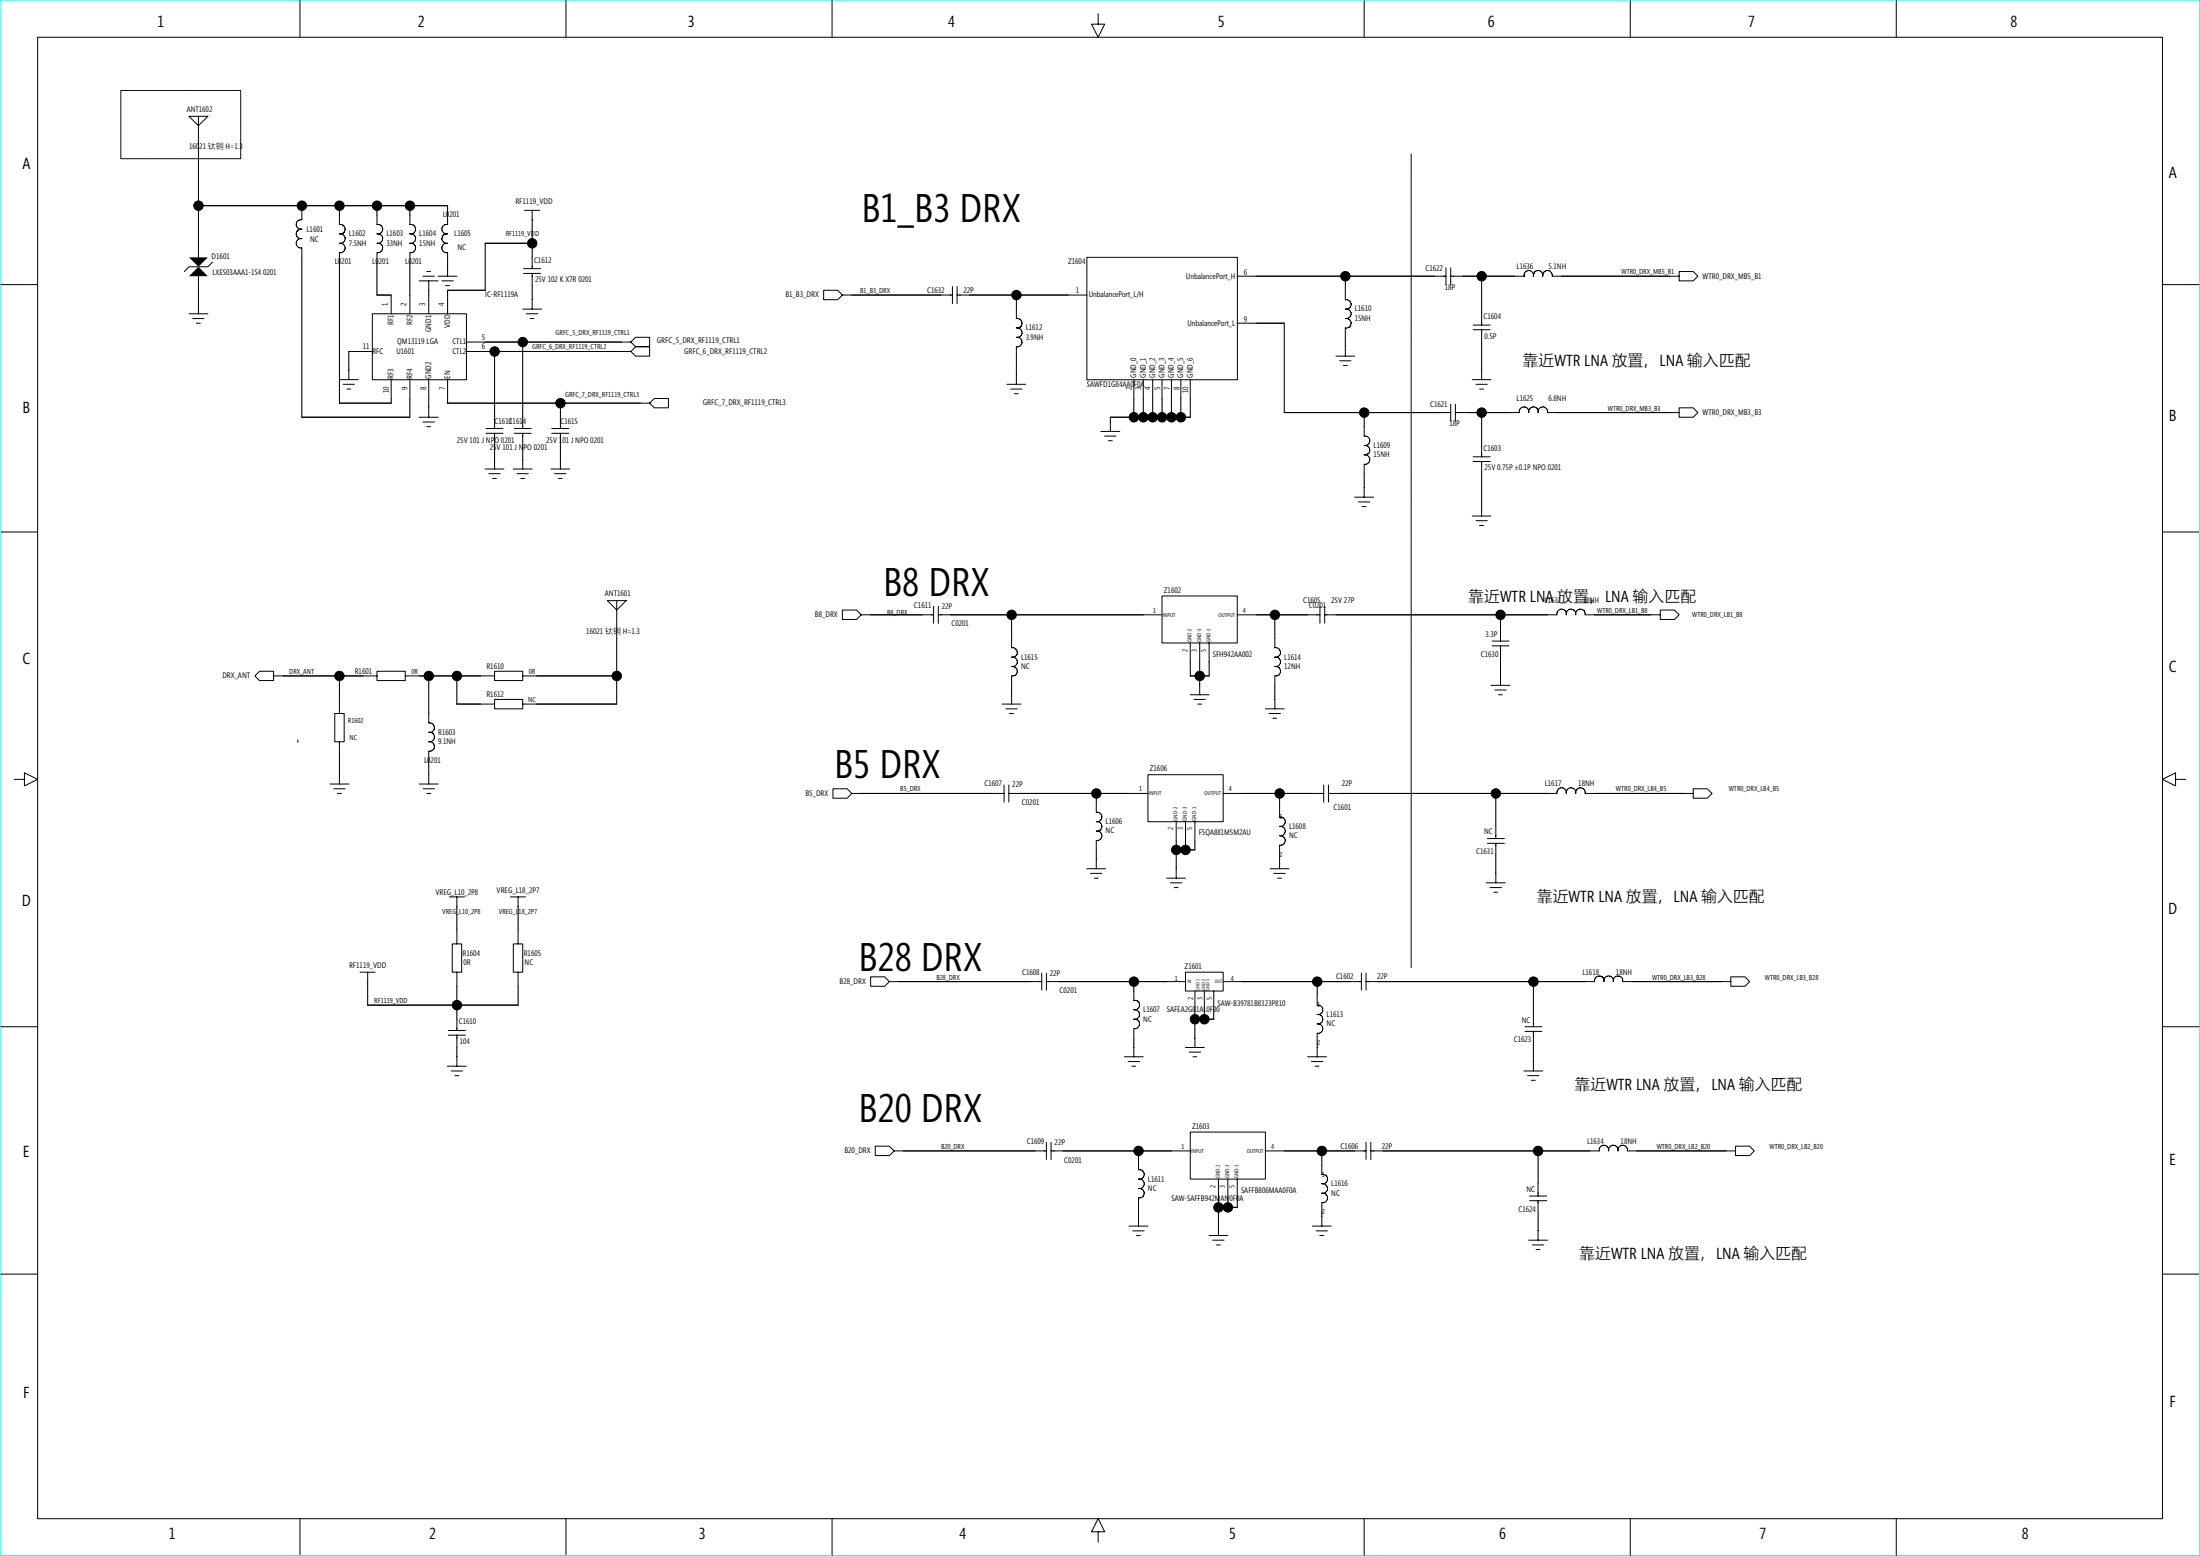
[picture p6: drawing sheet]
<svg xmlns="http://www.w3.org/2000/svg" width="420mm" height="297mm" viewBox="0 0 420 297" stroke-linecap="round" stroke-linejoin="round" font-family="sans-serif">
<path d="M.2 0h419.9v296.9h-419.9z" fill="none" stroke="#0ff" stroke-width=".19"/>
<g fill="none" stroke="#000" stroke-width=".19">
<path d="M7.2 7.1h405.8v282.8h-405.8zM23.1 17.3h22.9v13h-22.9zM57.3 .1v7M108.1 .1v7M158.9 .1v7M209.7 2.6v2h1.3l-1.3 2.5-1.2-2.5h1.2M260.5 .1v7M311.4 .1v7M362.2 .1v7M36.1 22.2h3.6l-1.8 1.8zM37.9 39.3h47.6v3.6M37.9 22.2v26.9"/>
<path d="M57.6 39.3v2.7a.91 .91 0 0 0-1 .9 .91 .91 0 0 0 1 .9M64.8 39.3v3.6M72 39.3v3.6M78.3 39.3v3.6M269.5 29.4v155.3M.2 54.3h7M36.1 59.9h3.6M37.9 52.7v7.2M40.6 50l-.9 .9h-3.6l-.9 .9M57.4 43.7a.92 .92 0 0 0-.8 1.1 .92 .92 0 0 0 1.1 .8M57.5 43.8h.2M57.6 45.6a.9 .9 0 0 0-1 .8 .9 .9 0 0 0 1 .9v32.4"/>
<path d="M64.8 42.8a.92 .92 0 0 1 1.1 .8 .92 .92 0 0 1-.8 1.1M64.8 44.6h.1M64.8 44.6a.92 .92 0 0 1 1.1 .9 .92 .92 0 0 1-1.1 .9 .9 .9 0 0 1 1.1 .9 .9 .9 0 0 1-1.1 .9v28.8M71.1 59.9h18v12.6h-18zM72 42.8a.92 .92 0 0 1 1.1 .9 .92 .92 0 0 1-1.1 .9 .92 .92 0 0 1 1.1 .9 .92 .92 0 0 1-1.1 .9l.6 .1 .5 .7M73.1 47.1l-.1 .5a.86 .86 0 0 1-1 .6v8.1h2.7v3.6M78.3 42.8a.92 .92 0 0 1 1.1 .8 .92 .92 0 0 1-.9 1.1M78.3 44.6h.1M78.3 44.6a.92 .92 0 0 1 1.1 .9 .92 .92 0 0 1-1.1 .9h.1a.94 .94 0 0 1 1 .8M79.4 47.1l-.1 .5a.86 .86 0 0 1-1 .6v11.7M80.1 53.6h3.6M80.8 52.7h2.2"/>
<path d="M81.5 51.8h.7M81.9 53.6v6.3M83.7 52.7h3.6M84.4 53.6h2.2M84.4 47.5l.1 .3a.85 .85 0 0 0 1 .4v4.5M84.4 43.9l.1 .3a.89 .89 0 0 0 1 .4 .91 .91 0 0 0-1.1 .9 .91 .91 0 0 0 1.1 .9 .92 .92 0 0 0-1.1 1.1M85.1 54.5h.7M85.5 42.8l-.5 .1a.92 .92 0 0 0-.6 1.1M92.6 46.4h9M92.7 46.4v9h-7.2v4.5M99.8 59h3.6M100 52.2h3.2"/>
<path d="M100 51.3h3.2M100.2 40.2h2.9M100.5 59.9h2.2M101.6 40.2v11.1M101.6 52.2v6.8M157.3 55.4h2.7l.9 .9-.9 .9h-2.7zM160.9 56.3h21M181.9 54.7v3.3M182.8 56.3h24.8M182.8 54.7v3.3M194.1 56.3v4.5a.9 .9 0 0 1 1.1 .8 .9 .9 0 0 1-.8 1M207.6 49.1h28.7v23.4h-28.7z"/>
<path d="M236.3 52.7h39.9M256.9 57.2a.92 .92 0 0 1 1.1 .9 .92 .92 0 0 1-1.1 .9 .92 .92 0 0 1 1.1 .9 .92 .92 0 0 1-1.1 .9 .91 .91 0 0 1 1.1 .9 .91 .91 0 0 1-1.1 .9M256.9 52.7v4.5M276.2 51.1v3.3M277.1 52.7h14M277.1 51.1v3.3M283 52.7v9.4M320.7 51.8h2.7l.9 .9-.9 .9h-2.7zM320.7 52.7h-24.3a.91 .91 0 0 0-.9-1.1 .91 .91 0 0 0-.9 1.1 .92 .92 0 0 0-.8-1.1 .92 .92 0 0 0-.9 1.1 .92 .92 0 0 0-1-1.1 .92 .92 0 0 0-.8 1.1M413 54.3h7M36.8 60.8h2.2M37.5 61.7h.8"/>
<path d="M57.6 79.7h20.7M64.8 72.5h3.6M65.5 73.4h2.2M66.2 74.3h.8M71.1 67.1h-4.5v5.4M74.7 72.5v4.5h-9.9M78.3 72.5v7.2M80.1 79.7h3.6M81.9 72.5v7.2M85.5 72.5v4.5h38.6M89 67.1h31.5M89 65.3h31.5"/>
<path d="M94.5 67.1v14.7M99.8 65.3v16.5M101.3 60.8h.7M107 77v4.8M121.4 64.4h2.7v1.8h-2.7l-.9-.9zM121.4 66.2h2.7v1.8h-2.7l-.9-.9zM124.1 77l.9-.9h2.7v1.8h-2.7zM192.3 73.4h3.6M193 74.3h2.2M193.7 75.2h.8M194.2 64.4h-.1a.91 .91 0 0 1 1.1 .9 .91 .91 0 0 1-1.1 .9v7.2M194.2 62.6h-.1a.92 .92 0 0 1 1.1 .8 .92 .92 0 0 1-.8 1"/>
<path d="M216.5 72.5v7.2M218.3 72.5v7.2M220.1 72.5v7.2M221.9 72.5v7.2M223.7 72.5v7.2M225.5 72.5v7.2M227.3 72.5v7.2M227.3 79.7h-15.3l.1 2.7M236.3 61.7h9v17.1h31.8M255.1 68h3.6M255.9 68.9h2.1M256.6 69.8h.7"/>
<path d="M256.9 62.6v5.4M260.5 78.8v4.5a.91 .91 0 0 1 1.1 .9 .91 .91 0 0 1-1.1 .8 .91 .91 0 0 1 1.1 .9 .91 .91 0 0 1-1.1 .9 .91 .91 0 0 1 1.1 .9 .91 .91 0 0 1-1.1 .9v6.3M277.1 77.2v3.2M277.9 78.8h12.3M277.9 77.2v3.2M281.2 72.5h3.6M281.3 62.9h3.3M281.3 62.1h3.3M281.9 73.4h2.1M282.6 74.3h.7M283 62.9v9.6M283 78.8v8.4"/>
<path d="M293.7 78.6v.2a.92 .92 0 0 1 .9-1.1 .92 .92 0 0 1 .9 1.1M293.8 78.5a.91 .91 0 0 0-1.1-.8 .91 .91 0 0 0-.7 1.1 .91 .91 0 0 0-.9-1.1 .91 .91 0 0 0-.9 1.1M295.5 78.8h25.2M320.7 77.9h2.7l.9 .9-.9 .9h-2.7zM80.8 80.6h2.2M81.5 81.4h.7M92.6 89.5h3.7M92.8 82.7h3.3M92.8 81.8h3.3M93.4 90.4h2.1M94.1 91.3h.7M94.5 82.7v6.8"/>
<path d="M98 89.5h3.6M98.2 82.7h3.3M98.2 81.8h3.3M98.7 90.4h2.2M99.5 91.3h.7M99.8 82.7v6.8M105.2 89.5h3.6M105.4 82.7h3.2M105.4 81.8h3.2M105.9 90.4h2.2M106.6 91.3h.8M107 82.7v6.8"/>
<path d="M210.2 82.4h3.7M211 83.2h2.1M211.7 84.1h.7M258.7 94.9h3.6M259.4 95.8h2.2M260.1 96.7h.8M281.2 98.5h3.6M281.3 88.1h3.3M281.3 87.2h3.3M281.9 99.4h2.1M283 88.1v10.4M.2 101.6h7"/>
<path d="M116 114.7h3.6l-1.8 1.8-1.8-1.8M117.8 114.6v19.8M160.9 116.5h2.7l.9 .9-.9 .9h-2.7zM164.5 117.4h13.8M178.3 115.7v3.3M179.2 117.4h42.7M179.2 115.7v3.3M193.2 117.4v6.3M221.9 113.8h14.4v8.9h-14.4zM236.3 117.4h15.8M243.5 117.4v6.3M252.1 115.7v3.3"/>
<path d="M253 115.7v3.3M282.6 100.3h.7M286.6 117.4v5M298 116.3h.5a.84 .84 0 0 1 .6 .8M298.1 116.3l-.7 .4v.7h-44.4M299.8 116.3h.3a.88 .88 0 0 1 .8 .8M299.8 116.3l-.6 .4-.1 .7v-.3M301.6 116.3h.3a.88 .88 0 0 1 .8 .8M301.6 116.3l-.6 .4-.1 .7v-.3M302.7 117.4h14.4M302.7 117.1v.3M317.1 116.5h2.7l.9 .9-.9 .9h-2.7z"/>
<path d="M413 101.6h7M49.6 128.1h2.6v1.8h-2.6l-.9-.9zM52.2 129h19.8M63.9 136.2h1.8v5.4h-1.8zM64.8 129v7.2M72 128.1h5.4v1.8h-5.4zM77.4 129h17.1M81.9 129v9M81.9 138a.91 .91 0 0 1 1 .8 .91 .91 0 0 1-.8 1M82.2 139.8h-.3a.91 .91 0 0 1 1.1 .8 .91 .91 0 0 1-.9 1M87.2 134.4h7.3M87.3 129v5.4"/>
<path d="M94.5 128.1h5.3v1.8h-5.3zM94.5 133.5h5.3v1.8h-5.3zM99.8 129h18M99.8 134.4h18M191.4 134.4h3.6M192.1 135.3h2.2M192.8 136.2h.8M193.2 123.6a.92 .92 0 0 1 1.1 .8 .92 .92 0 0 1-.8 1.1M193.2 129v5.4M193.3 125.4h-.1a.92 .92 0 0 1 1.1 .9 .92 .92 0 0 1-1.1 .9 .91 .91 0 0 1 1.1 .9 .91 .91 0 0 1-1.1 .9M227.3 132.6h3.6M227.3 122.7v6.4l3.6-.1v-6.3"/>
<path d="M228 133.5h2.2M228.7 134.4h.8M229.1 122.7v9.9M241.6 135.3h3.7M242.4 136.2h2.1M243.1 137.1h.7M243.4 123.6a.92 .92 0 0 1 1.1 .8 .92 .92 0 0 1-.8 1.1M243.5 129v6.3M243.6 125.4h-.1a.92 .92 0 0 1 1.1 .9 .92 .92 0 0 1-1.1 .9 .91 .91 0 0 1 1 .9 .91 .91 0 0 1-1 .9M284.7 130.8h3.7M285 122.4h3.2M285 123.3h3.2"/>
<path d="M285.5 131.7h2.1M286.2 132.6h.7M286.6 123.3v7.5M2.7 148.8h2v-1.3l2.5 1.3-2.5 1.2v-1.2M56.9 141.2v.5M63 149.7h3.6M63.7 150.6h2.2M64.5 151.5h.7M64.8 141.6v8.1M80.1 149.7h3.6M80.8 150.6h2.2M81.5 151.5h.8"/>
<path d="M81.9 143.4v6.3M81.9 143.4h.3M82.2 141.6h-.3a.91 .91 0 0 1 1.1 .8 .91 .91 0 0 1-.9 1M159.1 150.6h2.7l.9 .9-.9 .9h-2.7zM162.7 151.5h29.1M191.8 149.9v3.2M192.7 151.5h26.6M192.7 149.9v3.2M209.4 151.5v3.6a.9 .9 0 0 1 1 .7 .9 .9 0 0 1-.8 1.1M209.6 158.7h-.2a.9 .9 0 0 1 1 .8 .9 .9 0 0 1-1 .9v5.4M209.6 156.9h-.2a.91 .91 0 0 1 1 .7 .91 .91 0 0 1-.8 1.1M219.2 147.9h14.4v9h-14.4z"/>
<path d="M224.6 156.8v10.8M226.4 156.8v5.5M228.2 156.8v5.5M233.6 151.5h19.2M244.4 156a.92 .92 0 0 1 1.1 .8 .92 .92 0 0 1-1.1 1 .91 .91 0 0 1 1.1 .9 .91 .91 0 0 1-1.1 .9 .91 .91 0 0 1 1.1 .8 .91 .91 0 0 1-1.1 .9v4.5M244.4 151.5v4.5M252.8 149.9v3.2M253.7 151.5h43.7a.91 .91 0 0 1 .8-1.1 .91 .91 0 0 1 .9 1.1 .91 .91 0 0 1 .9-1.1 .91 .91 0 0 1 .9 1.1 .91 .91 0 0 1 .9-1.1 .91 .91 0 0 1 .9 1.1M253.7 149.9v3.2M285.7 151.5v8.6M302.7 151.5h20.7M323.4 150.6h2.7l.9 .9-.9 .9h-2.7z"/>
<path d="M415.5 148.8v-1.3l-2.5 1.3 2.5 1.2v-1.2h2M85.8 171.2h2.9M87.3 171.2v9M97.5 171.2h2.9M98.9 171.2v9M207.5 165.8h3.6M208.3 166.7h2.1M209 167.6h.7M222.8 167.6h3.6M223.5 168.5h2.2M224.2 169.4h.8M224.6 162.2h3.6"/>
<path d="M242.6 165.8h3.6M243.3 166.7h2.2M244 167.6h.7M283.9 168.5h3.6M284 160.1h3.3M284 161h3.3M284.6 169.4h2.2M285.3 170.3h.7M285.7 161v7.5M.2 196h7M68.8 185.6h2.8M70.2 185.6v6.3"/>
<path d="M85.6 197.6h3.3M85.6 196.7h3.3M86.4 180.2h1.8v5.4h-1.8zM87.3 185.6v11.1M87.3 197.6v5.9M98 180.2h1.8v5.4h-1.8zM98.9 185.6v6.3h-28.7M166.3 186.5h2.7l.9 .9-.9 .9h-2.7zM169.8 187.4h29.2M199 185.8v3.2M199.8 185.8v3.2M199.8 187.4h26.6"/>
<path d="M216.5 187.4v3.6a.91 .91 0 0 1 1.1 .9 .91 .91 0 0 1-1.1 .9 .91 .91 0 0 1 1.1 .9 .91 .91 0 0 1-1.1 .9 .91 .91 0 0 1 1.1 .9 .91 .91 0 0 1-1.1 .9M216.5 196.3v5.4M226.4 200h3.6M226.4 185.6h7.2v3.6h-7.2zM228.2 189.2v10.8M230 189.2v5.4M231.8 189.2v5.4h-3.6M233.6 187.4h26.4M251.5 195.5h.2M251.6 187.4v4.5a.91 .91 0 0 1 1 .9 .91 .91 0 0 1-1 .9 .91 .91 0 0 1 1 .7 .91 .91 0 0 1-.8 1.1M251.6 195.5a.91 .91 0 0 1 1 .8 .91 .91 0 0 1-1 .9v4.5M260 185.8v3.2"/>
<path d="M260.9 185.8v3.2M291.2 196h3.3M291.2 196.9h3.3M292.9 187.4v8.6M292.9 196.9v7.5M306.3 187.3v.1a.92 .92 0 0 1 .9-1.1 .92 .92 0 0 1 .9 1.1 .91 .91 0 0 1 .9-1.1 .91 .91 0 0 1 .9 1.1M306.3 187.1a.91 .91 0 0 0-1-.8 .91 .91 0 0 0-.8 1.1h-43.6M309.9 187.4h20.7M330.5 186.5h2.8l.8 .9-.8 .9h-2.8zM413 196h7M85.5 203.5h3.6M86.2 204.4h2.1"/>
<path d="M86.9 205.3h.7M167.2 218.8h2.7l.9 .9-.9 .9h-2.7zM170.7 219.7h29.1M199.8 218.1v3.2M200.7 219.7h26.6M200.7 218.1v3.2M214.7 201.7h3.6M215.4 202.6h2.2M216.2 203.5h.7M217.4 219.7v3.6h.2a.89 .89 0 0 1 .9 .7M227.1 200.9h2.2M227.3 216.1h14.4v9h-14.4z"/>
<path d="M227.8 201.7h.8M241.6 219.7h19.3M249.7 201.7h3.7M250.5 202.6h2.1M251.2 203.5h.7M252.4 219.7v4.5a.9 .9 0 0 1 1.1 .9 .9 .9 0 0 1-1.1 .9 .92 .92 0 0 1 1.1 .8 .92 .92 0 0 1-.8 1M260.9 218.1v3.2M261.8 218.1v3.2M291 204.4h3.6M291.8 205.3h2.1M292.5 206.2h.7M293.7 219.7v8.6"/>
<path d="M306.1 218.6h.3a.92 .92 0 0 1 .8 1.1 .91 .91 0 0 1 .9-1.1 .91 .91 0 0 1 .9 1.1v-.1a.88 .88 0 0 1 .7-1M306.1 218.6l-.6 .5-.1 .6h-43.6M309.7 218.6l.7 .2a.89 .89 0 0 1 .4 .9M310.8 219.7h20.7M331.5 218.8h2.6l.9 .9-.9 .9h-2.6zM215.6 234.1h3.6M216.3 235h2.2M217.1 235.9h.7M217.4 228.7v5.4M217.4 228.7h.3M217.7 226.9h-.3h.2a.95 .95 0 0 1 .9 .7M218.5 224v.5a.89 .89 0 0 1-1.1 .6 .91 .91 0 0 1 1.1 .8 .91 .91 0 0 1-.8 1"/>
<path d="M218.5 227.6v.2a.88 .88 0 0 1-.8 .9M230.9 235.9h3.6M231.6 236.7h2.2M232.3 237.7h.8M232.7 230.5h3.6M232.7 225.1v10.8M234.5 225.1v5.4M236.3 225.1v5.4M250.6 234.1h3.6M251.4 235h2.1M252.1 235.9h.7M252.6 227.8h-.2a.92 .92 0 0 1 1.1 .7"/>
<path d="M253.5 228.5l-.1 .7a.83 .83 0 0 1-1 .4v4.5M291.9 236.7h3.6M292.1 228.3h3.3M292.1 229.2h3.3M292.7 237.7h2.1M293.4 238.5h.7M293.7 229.2v7.5M.2 243.2h7M413 243.2h7M57.3 289.9v7M108.1 289.9v7M158.9 289.9v7"/>
<path d="M209.7 292.4h1.3l-1.3-2.5-1.2 2.5h1.2v2M260.5 289.9v7M311.4 289.9v7M362.2 289.9v7"/>
<circle cx="37.9" cy="39.3" r=".9"/>
<circle cx="57.7" cy="39.3" r=".9"/>
<circle cx="64.8" cy="39.3" r=".9"/>
<circle cx="72" cy="39.3" r=".9"/>
<circle cx="78.3" cy="39.3" r=".9"/>
<circle cx="101.6" cy="46.4" r=".9"/>
<circle cx="194.1" cy="56.3" r=".9"/>
<circle cx="256.9" cy="52.7" r=".9"/>
<circle cx="283" cy="52.7" r=".9"/>
<circle cx="94.5" cy="67.1" r=".9"/>
<circle cx="99.8" cy="65.3" r=".9"/>
<circle cx="107" cy="77" r=".9"/>
<circle cx="216.6" cy="79.7" r=".9"/>
<circle cx="218.4" cy="79.7" r=".9"/>
<circle cx="220.2" cy="79.7" r=".9"/>
<circle cx="221.9" cy="79.7" r=".9"/>
<circle cx="223.7" cy="79.7" r=".9"/>
<circle cx="225.5" cy="79.7" r=".9"/>
<circle cx="260.5" cy="78.8" r=".9"/>
<circle cx="283" cy="78.8" r=".9"/>
<circle cx="193.2" cy="117.4" r=".9"/>
<circle cx="243.5" cy="117.4" r=".9"/>
<circle cx="286.6" cy="117.4" r=".9"/>
<circle cx="64.8" cy="129" r=".9"/>
<circle cx="81.9" cy="129" r=".9"/>
<circle cx="87.3" cy="129" r=".9"/>
<circle cx="117.8" cy="129" r=".9"/>
<circle cx="229.1" cy="129" r=".9"/>
<circle cx="209.4" cy="151.5" r=".9"/>
<circle cx="244.4" cy="151.5" r=".9"/>
<circle cx="285.7" cy="151.5" r=".9"/>
<circle cx="224.6" cy="162.2" r=".9"/>
<circle cx="226.4" cy="162.2" r=".9"/>
<circle cx="87.3" cy="191.9" r=".9"/>
<circle cx="216.6" cy="187.4" r=".9"/>
<circle cx="228.2" cy="194.6" r=".9"/>
<circle cx="230" cy="194.6" r=".9"/>
<circle cx="251.6" cy="187.4" r=".9"/>
<circle cx="292.9" cy="187.4" r=".9"/>
<circle cx="217.4" cy="219.7" r=".9"/>
<circle cx="252.5" cy="219.7" r=".9"/>
<circle cx="293.8" cy="219.7" r=".9"/>
<circle cx="232.7" cy="230.5" r=".9"/>
<circle cx="234.5" cy="230.5" r=".9"/>
</g>
<g fill="#000">
<path d="M57.6 39.3v.9zM64.8 39.3v1.8zM72 39.3v1.8zM78.3 39.3v1.8zM85.5 39.3v1.8zM81.9 55.4v.9zM85.5 50v.9zM85.5 55.4v.9zM66.6 67.1h.9zM74.7 76.1v.9zM81.9 76.1v1.8zM85.5 76.1v.9z"/>
<path d="M92.7 67.1h1.8zM212.1 79.7v.9zM216.5 79.7h1.8zM218.3 79.7h1.8zM220.1 79.7h1.8zM221.9 79.7h1.8zM223.7 79.7h1.8zM225.5 79.7h1.8zM256.9 64.4v1.8zM80.1 129h1.8zM193.2 130.8v1.8zM227.3 129h1.8z"/>
<path d="M229.1 129v1.8zM229.1 129h1.8zM209.4 151.5v1.8zM209.4 162.2v1.8zM224.6 162.2h1.8zM224.6 160.4v1.8zM226.4 160.4v1.8zM226.4 162.2h1.8zM228.2 160.4v1.8zM244.4 163.2v.8zM87.3 200v1.7zM216.5 198.2v1.8z"/>
<path d="M216.5 187.4v1.8zM228.2 192.8v1.8zM228.2 194.6h1.8zM230 194.6h1.8zM230 192.8v1.8zM231.8 192.8v1.8zM251.6 199.1v.9zM217.4 219.7v1.8zM217.4 230.5v1.8zM232.7 230.5h1.8zM232.7 228.7v1.8zM234.5 228.7v1.8z"/>
<path d="M234.5 230.5h1.8zM236.3 228.7v1.8zM252.4 231.4v.9z"/>
</g>
<g fill="#000">
<path d="M36.1 49.1h3.6l-1.8 1.8zM37.9 50.9l1.8 1.8h-3.6z"/>
<circle cx="37.9" cy="39.3" r=".91"/>
<circle cx="57.6" cy="39.3" r=".91"/>
<circle cx="64.8" cy="39.3" r=".91"/>
<circle cx="72" cy="39.3" r=".91"/>
<circle cx="78.3" cy="39.3" r=".91"/>
<circle cx="101.6" cy="46.4" r=".91"/>
<circle cx="194.1" cy="56.3" r=".91"/>
<circle cx="256.9" cy="52.7" r=".91"/>
<circle cx="283" cy="52.7" r=".91"/>
<circle cx="94.5" cy="67.1" r=".91"/>
<circle cx="99.8" cy="65.3" r=".91"/>
<circle cx="107" cy="77" r=".91"/>
<circle cx="216.5" cy="79.7" r=".91"/>
<circle cx="218.3" cy="79.7" r=".91"/>
<circle cx="220.1" cy="79.7" r=".91"/>
<circle cx="221.9" cy="79.7" r=".91"/>
<circle cx="223.7" cy="79.7" r=".91"/>
<circle cx="225.5" cy="79.7" r=".91"/>
<circle cx="260.5" cy="78.8" r=".91"/>
<circle cx="283" cy="78.8" r=".91"/>
<circle cx="193.2" cy="117.4" r=".91"/>
<circle cx="243.5" cy="117.4" r=".91"/>
<circle cx="286.6" cy="117.4" r=".91"/>
<circle cx="64.8" cy="129" r=".91"/>
<circle cx="81.9" cy="129" r=".91"/>
<circle cx="87.3" cy="129" r=".91"/>
<circle cx="117.8" cy="129" r=".91"/>
<circle cx="229.1" cy="129" r=".91"/>
<circle cx="209.4" cy="151.5" r=".91"/>
<circle cx="244.4" cy="151.5" r=".91"/>
<circle cx="285.7" cy="151.5" r=".91"/>
<circle cx="224.6" cy="162.2" r=".91"/>
<circle cx="226.4" cy="162.2" r=".91"/>
<circle cx="87.3" cy="191.9" r=".91"/>
<circle cx="216.5" cy="187.4" r=".91"/>
<circle cx="228.2" cy="194.6" r=".91"/>
<circle cx="230" cy="194.6" r=".91"/>
<circle cx="251.6" cy="187.4" r=".91"/>
<circle cx="292.8" cy="187.4" r=".91"/>
<circle cx="217.4" cy="219.7" r=".91"/>
<circle cx="252.4" cy="219.7" r=".91"/>
<circle cx="293.7" cy="219.7" r=".91"/>
<circle cx="232.7" cy="230.5" r=".91"/>
<circle cx="234.5" cy="230.5" r=".91"/>
</g>
<g font-size="7.6">
<text x="164.5" y="42.4">B1_B3 DRX</text>
<text x="168.6" y="113.7">B8 DRX</text>
<text x="159.3" y="148.6">B5 DRX</text>
<text x="163.9" y="185.4">B28 DRX</text>
<text x="163.9" y="214.1">B20 DRX</text>
</g>
<g font-size="3.1">
<text x="30.1" y="5.2">1</text>
<text x="79.8" y="5.2">2</text>
<text x="131.4" y="5.2">3</text>
<text x="181.1" y="5.2">4</text>
<text x="232.6" y="5.2">5</text>
<text x="284.1" y="5.2">6</text>
<text x="333.9" y="5.2">7</text>
<text x="384" y="5.2">8</text>
<text x="4.3" y="32.3">A</text>
<text x="414.2" y="33.9">A</text>
<text x="290.8" y="69.8">靠近WTR LNA 放置，LNA 输入匹配</text>
<text x="4.3" y="78.8">B</text>
<text x="414.2" y="80.4">B</text>
<text x="280.4" y="114.9">靠近WTR LNA 放置，LNA 输入匹配</text>
<text x="4.3" y="126.7">C</text>
<text x="414.2" y="128.4">C</text>
<text x="4.2" y="172.9">D</text>
<text x="293.5" y="172.1">靠近WTR LNA 放置，LNA 输入匹配</text>
<text x="414.1" y="174.5">D</text>
<text x="300.7" y="208.1">靠近WTR LNA 放置，LNA 输入匹配</text>
<text x="4.4" y="220.8">E</text>
<text x="414.3" y="222.4">E</text>
<text x="301.6" y="240.4">靠近WTR LNA 放置，LNA 输入匹配</text>
<text x="4.4" y="267">F</text>
<text x="414.3" y="268.6">F</text>
<text x="32.2" y="293.9">1</text>
<text x="82" y="293.9">2</text>
<text x="133.5" y="293.9">3</text>
<text x="183.2" y="293.9">4</text>
<text x="234.8" y="293.9">5</text>
<text x="286.3" y="293.9">6</text>
<text x="336" y="293.9">7</text>
<text x="386.1" y="293.9">8</text>
</g>
<g font-size="1.5">
<text x="35.7" y="21.3">ANT1602</text>
<text x="36.1" y="28.5">16021 钛铜 H=1.3</text>
<text x="84.6" y="41.5">L0201</text>
<text x="98.4" y="38.9">RF1119_VDD</text>
<text x="58.5" y="44.2">L1601</text>
<text x="59.2" y="46.2">NC</text>
<text x="66.6" y="45.1">L1602</text>
<text x="66.6" y="46.9">7.5NH</text>
<text x="73.8" y="45.1">L1603</text>
<text x="73.8" y="46.9">33NH</text>
<text x="80.1" y="45.1">L1604</text>
<text x="80.1" y="46.9">15NH</text>
<text x="86.8" y="45.1">L1605</text>
<text x="87.4" y="47.8">NC</text>
<text x="40.4" y="49.4">D1601</text>
<text x="40.6" y="52.5">LXES03AAA1-154 0201</text>
<text x="63.9" y="50.5">L0201</text>
<text x="71.1" y="50.5">L0201</text>
<text x="77.4" y="50.5">L0201</text>
<text x="102" y="50.1">C1612</text>
<text x="102.2" y="53.9">25V 102 K X7R 0201</text>
<text x="204" y="50.5">Z1604</text>
<text x="226.5" y="53.2">UnbalancePort_H</text>
<text x="237.5" y="52.5">6</text>
<text x="272.2" y="51.8">C1622</text>
<text x="289.6" y="51.4">L1636</text>
<text x="295.7" y="51.4">5.1NH</text>
<text x="325.2" y="53.2">WTR0_DRX_MB5_B1</text>
<text x="74.1" y="58.5" transform="rotate(-90 74.1 58.5)">1</text>
<text x="77.6" y="58.5" transform="rotate(-90 77.6 58.5)">2</text>
<text x="81.2" y="58.5" transform="rotate(-90 81.2 58.5)">3</text>
<text x="84.8" y="58.5" transform="rotate(-90 84.8 58.5)">4</text>
<text x="92.7" y="56.8">IC-RF1119A</text>
<text x="150" y="56.8">B1_B3_DRX</text>
<text x="177" y="55.9">C1632</text>
<text x="184" y="55.9">22P</text>
<text x="205.5" y="55.9">1</text>
<text x="207.9" y="56.8">UnbalancePort_L/H</text>
<text x="258.7" y="59.5">L1610</text>
<text x="275.9" y="55.3">18P</text>
<text x="75.2" y="62.1" transform="rotate(-90 75.2 62.1)">RF1</text>
<text x="75.9" y="65.7">QM13119 LGA</text>
<text x="78.7" y="62.1" transform="rotate(-90 78.7 62.1)">RF2</text>
<text x="82.3" y="63.4" transform="rotate(-90 82.3 63.4)">GND1</text>
<text x="85.9" y="62.6" transform="rotate(-90 85.9 62.6)">VDD</text>
<text x="86.4" y="65.7">CTL1</text>
<text x="92" y="64.9">5</text>
<text x="125.4" y="65.5">GRFC_5_DRX_RF1119_CTRL1</text>
<text x="195.9" y="63.1">L1612</text>
<text x="195.9" y="64.9">3.9NH</text>
<text x="226.8" y="62.1">UnbalancePort_L</text>
<text x="237.5" y="61.4">9</text>
<text x="258.7" y="61.3">15NH</text>
<text x="283.3" y="60.9">C1604</text>
<text x="283.5" y="64.7">0.5P</text>
<text x="69.3" y="66.7">11</text>
<text x="71.1" y="67.5">RFC</text>
<text x="75.7" y="67.5">U1601</text>
<text x="86.4" y="67.5">CTL2</text>
<text x="92" y="66.7">6</text>
<text x="130.7" y="67.5">GRFC_6_DRX_RF1119_CTRL2</text>
<text x="74.2" y="75" transform="rotate(-90 74.2 75)">10</text>
<text x="75.2" y="72.3" transform="rotate(-90 75.2 72.3)">RF3</text>
<text x="77.8" y="74.4" transform="rotate(-90 77.8 74.4)">9</text>
<text x="78.7" y="72.3" transform="rotate(-90 78.7 72.3)">RF4</text>
<text x="81.4" y="74.4" transform="rotate(-90 81.4 74.4)">8</text>
<text x="82.3" y="72.3" transform="rotate(-90 82.3 72.3)">GND2</text>
<text x="85" y="74.4" transform="rotate(-90 85 74.4)">7</text>
<text x="85.9" y="72.3" transform="rotate(-90 85.9 72.3)">EN</text>
<text x="134.2" y="77.4">GRFC_7_DRX_RF1119_CTRL3</text>
<text x="207.6" y="73.8">SAWFD1G84AA0F0A</text>
<text x="216.1" y="74.4" transform="rotate(-90 216.1 74.4)">2</text>
<text x="217" y="72.1" transform="rotate(-90 217 72.1)">GND_0</text>
<text x="217.9" y="74.4" transform="rotate(-90 217.9 74.4)">3</text>
<text x="218.8" y="72.1" transform="rotate(-90 218.8 72.1)">GND_1</text>
<text x="219.7" y="74.4" transform="rotate(-90 219.7 74.4)">4</text>
<text x="220.6" y="72.1" transform="rotate(-90 220.6 72.1)">GND_2</text>
<text x="221.5" y="74.4" transform="rotate(-90 221.5 74.4)">5</text>
<text x="222.4" y="72.1" transform="rotate(-90 222.4 72.1)">GND_3</text>
<text x="223.4" y="74.4" transform="rotate(-90 223.4 74.4)">7</text>
<text x="224.2" y="72.1" transform="rotate(-90 224.2 72.1)">GND_4</text>
<text x="225.2" y="74.4" transform="rotate(-90 225.2 74.4)">8</text>
<text x="226" y="72.1" transform="rotate(-90 226 72.1)">GND_5</text>
<text x="226.9" y="75" transform="rotate(-90 226.9 75)">10</text>
<text x="227.8" y="72.1" transform="rotate(-90 227.8 72.1)">GND_6</text>
<text x="273.1" y="77.8">C1621</text>
<text x="289.6" y="76.5">L1625</text>
<text x="295.7" y="76.5">6.8NH</text>
<text x="94.5" y="81">C1613C1614</text>
<text x="107" y="81">C1615</text>
<text x="276.8" y="81.4">18P</text>
<text x="325.2" y="79.2">WTR0_DRX_MB3_B3</text>
<text x="87.3" y="84.6">25V 101 J NPO 0201</text>
<text x="93.5" y="86">25V 101 J NPO 0201</text>
<text x="104.3" y="84.6">25V 101 J NPO 0201</text>
<text x="262.3" y="85.5">L1609</text>
<text x="262.3" y="87.3">15NH</text>
<text x="283.3" y="86">C1603</text>
<text x="283.5" y="89.8">25V 0.75P ±0.1P NPO 0201</text>
<text x="115.5" y="113.8">ANT1601</text>
<text x="222.3" y="113.2">Z1602</text>
<text x="155.6" y="117.8">B8_DRX</text>
<text x="174.6" y="116">C1611</text>
<text x="179.9" y="116.2">22P</text>
<text x="181.7" y="119.6">C0201</text>
<text x="248.9" y="115.1">C1605</text>
<text x="249.9" y="116">C0201</text>
<text x="254.2" y="115.1">25V 27P</text>
<text x="295" y="115.1">L1631</text>
<text x="302.3" y="115.1">18NH</text>
<text x="112" y="121">16021 钛铜 H=1.3</text>
<text x="195" y="125.9">L1615</text>
<text x="231.6" y="125.3">SFH942AA002</text>
<text x="245.3" y="125.9">L1614</text>
<text x="282.8" y="125.3">C1630</text>
<text x="283.7" y="121.6">3.3P</text>
<text x="42.5" y="129.5">DRX_ANT</text>
<text x="67.7" y="128.6">R1601</text>
<text x="92.9" y="127.7">R1610</text>
<text x="195" y="127.7">NC</text>
<text x="245.3" y="127.7">12NH</text>
<text x="92.9" y="133.1">R1612</text>
<text x="83.7" y="140.3">R1603</text>
<text x="83.7" y="142">9.1NH</text>
<text x="81" y="145.6">L0201</text>
<text x="219.6" y="147.3">Z1606</text>
<text x="153.8" y="151.9">B5_DRX</text>
<text x="188" y="150.1">C1607</text>
<text x="193.3" y="150.3">22P</text>
<text x="195.2" y="153.7">C0201</text>
<text x="254.7" y="154.6">C1601</text>
<text x="256.3" y="150.1">22P</text>
<text x="295" y="150.1">L1617</text>
<text x="301.4" y="150.1">18NH</text>
<text x="211.1" y="157.3">L1606</text>
<text x="211.1" y="159.1">NC</text>
<text x="228.9" y="159.5">F5QA881M5M2AU</text>
<text x="246.2" y="160">NC</text>
<text x="246.2" y="158.2">L1608</text>
<text x="283.5" y="159.3">NC</text>
<text x="281.9" y="163.1">C1631</text>
<text x="83.2" y="170.8">VREG_L10_2P8</text>
<text x="94.8" y="170.4">VREG_L18_2P7</text>
<text x="66.7" y="184.8">RF1119_VDD</text>
<text x="88.3" y="182.5">R1604</text>
<text x="88.5" y="184.3">0R</text>
<text x="100" y="182.5">R1605</text>
<text x="100.2" y="184.3">NC</text>
<text x="226.2" y="185">Z1601</text>
<text x="160.3" y="187.8">B28_DRX</text>
<text x="195.2" y="186">C1608</text>
<text x="200.5" y="186.2">22P</text>
<text x="202.4" y="189.6">C0201</text>
<text x="232.5" y="192">SAW-B39781B8323P810</text>
<text x="255.2" y="186.9">C1602</text>
<text x="263" y="186.9">22P</text>
<text x="302.2" y="186">L1618</text>
<text x="308.6" y="186">18NH</text>
<text x="87.6" y="195.6">C1610</text>
<text x="218.3" y="195">NC</text>
<text x="218.3" y="193.2">L1607</text>
<text x="222.8" y="193.2">SAFEA2G01AL0F00</text>
<text x="253.4" y="194.1">L1613</text>
<text x="253.4" y="195.9">NC</text>
<text x="290.6" y="195.2">NC</text>
<text x="87.8" y="199.3">104</text>
<text x="289.1" y="199">C1623</text>
<text x="227.7" y="215.5">Z1603</text>
<text x="161.3" y="220.2">B20_DRX</text>
<text x="196.1" y="218.4">C1609</text>
<text x="201.4" y="218.5">22P</text>
<text x="203.3" y="221.9">C0201</text>
<text x="256" y="219.3">C1606</text>
<text x="263.9" y="219.3">22P</text>
<text x="303.1" y="218.4">L1634</text>
<text x="309.5" y="218.4">18NH</text>
<text x="219.2" y="227.3">NC</text>
<text x="219.2" y="225.6">L1611</text>
<text x="237" y="227.7">SAFFB806MAA0F0A</text>
<text x="254.2" y="226.4">L1616</text>
<text x="291.5" y="227.5">NC</text>
<text x="223.7" y="229.3">SAW-SAFFB942MAN0F0A</text>
<text x="254.2" y="228.2">NC</text>
<text x="290" y="231.3">C1624</text>
</g>
<g font-size="1.4">
<text x="96.6" y="45">RF1119_VDD</text>
<text x="309.7" y="52.3">WTR0_DRX_MB5_B1</text>
<text x="164.3" y="55.9">B1_B3_DRX</text>
<text x="106.1" y="64">GRFC_5_DRX_RF1119_CTRL1</text>
<text x="101.6" y="66.7">GRFC_6_DRX_RF1119_CTRL2</text>
<text x="107.9" y="75.7">GRFC_7_DRX_RF1119_CTRL3</text>
<text x="307.1" y="78.4">WTR0_DRX_MB3_B3</text>
<text x="169.4" y="117.3">B8_DRX</text>
<text x="220.2" y="117">1</text>
<text x="237.4" y="117">4</text>
<text x="305" y="117">WTR0_DRX_LB1_B8</text>
<text x="323.2" y="117.8">WTR0_DRX_LB1_B8</text>
<text x="226.8" y="124.4" transform="rotate(-90 226.8 124.4)">2</text>
<text x="228.6" y="124.4" transform="rotate(-90 228.6 124.4)">3</text>
<text x="230.4" y="124.4" transform="rotate(-90 230.4 124.4)">5</text>
<text x="55.3" y="128.7">DRX_ANT</text>
<text x="78.6" y="128.7">0R</text>
<text x="101" y="128.7">0R</text>
<text x="100.9" y="134">NC</text>
<text x="66.5" y="138">R1602</text>
<text x="66.8" y="141.2">NC</text>
<text x="171.9" y="151.1">B5_DRX</text>
<text x="217.6" y="151.1">1</text>
<text x="234.7" y="151.1">4</text>
<text x="308.6" y="151.1">WTR0_DRX_LB4_B5</text>
<text x="330.2" y="151.1">WTR0_DRX_LB4_B5</text>
<text x="224.1" y="158.5" transform="rotate(-90 224.1 158.5)">2</text>
<text x="225.9" y="158.5" transform="rotate(-90 225.9 158.5)">3</text>
<text x="227.7" y="158.5" transform="rotate(-90 227.7 158.5)">5</text>
<text x="244.4" y="156.4">1</text>
<text x="244.4" y="163.6">2</text>
<text x="84.4" y="174.4">VREG_L10_2P8</text>
<text x="95.2" y="174.4">VREG_L18_2P7</text>
<text x="71.5" y="191.5">RF1119_VDD</text>
<text x="178.8" y="187">B28_DRX</text>
<text x="224.4" y="187.2">1</text>
<text x="227.8" y="191" transform="rotate(-90 227.8 191)">2</text>
<text x="229.6" y="191" transform="rotate(-90 229.6 191)">3</text>
<text x="231.4" y="191" transform="rotate(-90 231.4 191)">5</text>
<text x="235" y="187.2">4</text>
<text x="315.5" y="187">WTR0_DRX_LB3_B28</text>
<text x="337.1" y="187">WTR0_DRX_LB3_B28</text>
<text x="251.6" y="192.3">1</text>
<text x="251.6" y="199.5">2</text>
<text x="179.7" y="219.3">B20_DRX</text>
<text x="225.6" y="219.3">1</text>
<text x="242.7" y="219.3">4</text>
<text x="316.4" y="219.3">WTR0_DRX_LB2_B20</text>
<text x="338" y="219.3">WTR0_DRX_LB2_B20</text>
<text x="232.2" y="226.8" transform="rotate(-90 232.2 226.8)">2</text>
<text x="233.9" y="226.8" transform="rotate(-90 233.9 226.8)">3</text>
<text x="235.7" y="226.8" transform="rotate(-90 235.7 226.8)">5</text>
<text x="252.4" y="224.6">1</text>
<text x="252.4" y="231.8">2</text>
</g>
<g font-size="1.1">
<text x="222.1" y="117.7">INPUT</text>
<text x="232.7" y="117.7">OUTPUT</text>
<text x="227.6" y="122.6" transform="rotate(-90 227.6 122.6)">GND-2</text>
<text x="229.4" y="122.6" transform="rotate(-90 229.4 122.6)">GND-3</text>
<text x="231.2" y="122.6" transform="rotate(-90 231.2 122.6)">GND-1</text>
<text x="219.4" y="151.8">INPUT</text>
<text x="230" y="151.8">OUTPUT</text>
<text x="224.9" y="156.7" transform="rotate(-90 224.9 156.7)">GND-2</text>
<text x="226.7" y="156.7" transform="rotate(-90 226.7 156.7)">GND-3</text>
<text x="228.5" y="156.7" transform="rotate(-90 228.5 156.7)">GND-1</text>
<text x="227.5" y="220">INPUT</text>
<text x="238.1" y="220">OUTPUT</text>
<text x="232.9" y="224.9" transform="rotate(-90 232.9 224.9)">GND-2</text>
<text x="234.7" y="224.9" transform="rotate(-90 234.7 224.9)">GND-3</text>
<text x="236.5" y="224.9" transform="rotate(-90 236.5 224.9)">GND-1</text>
</g>
<g font-size=".9">
<text x="226.8" y="187.7">IN</text>
<text x="229.1" y="189.2" transform="rotate(-90 229.1 189.2)">GND-1</text>
<text x="230.1" y="189.2" transform="rotate(-90 230.1 189.2)">GND-2</text>
<text x="231" y="189.2" transform="rotate(-90 231 189.2)">GND-3</text>
<text x="232" y="187.7">OUT</text>
</g>
</svg>
